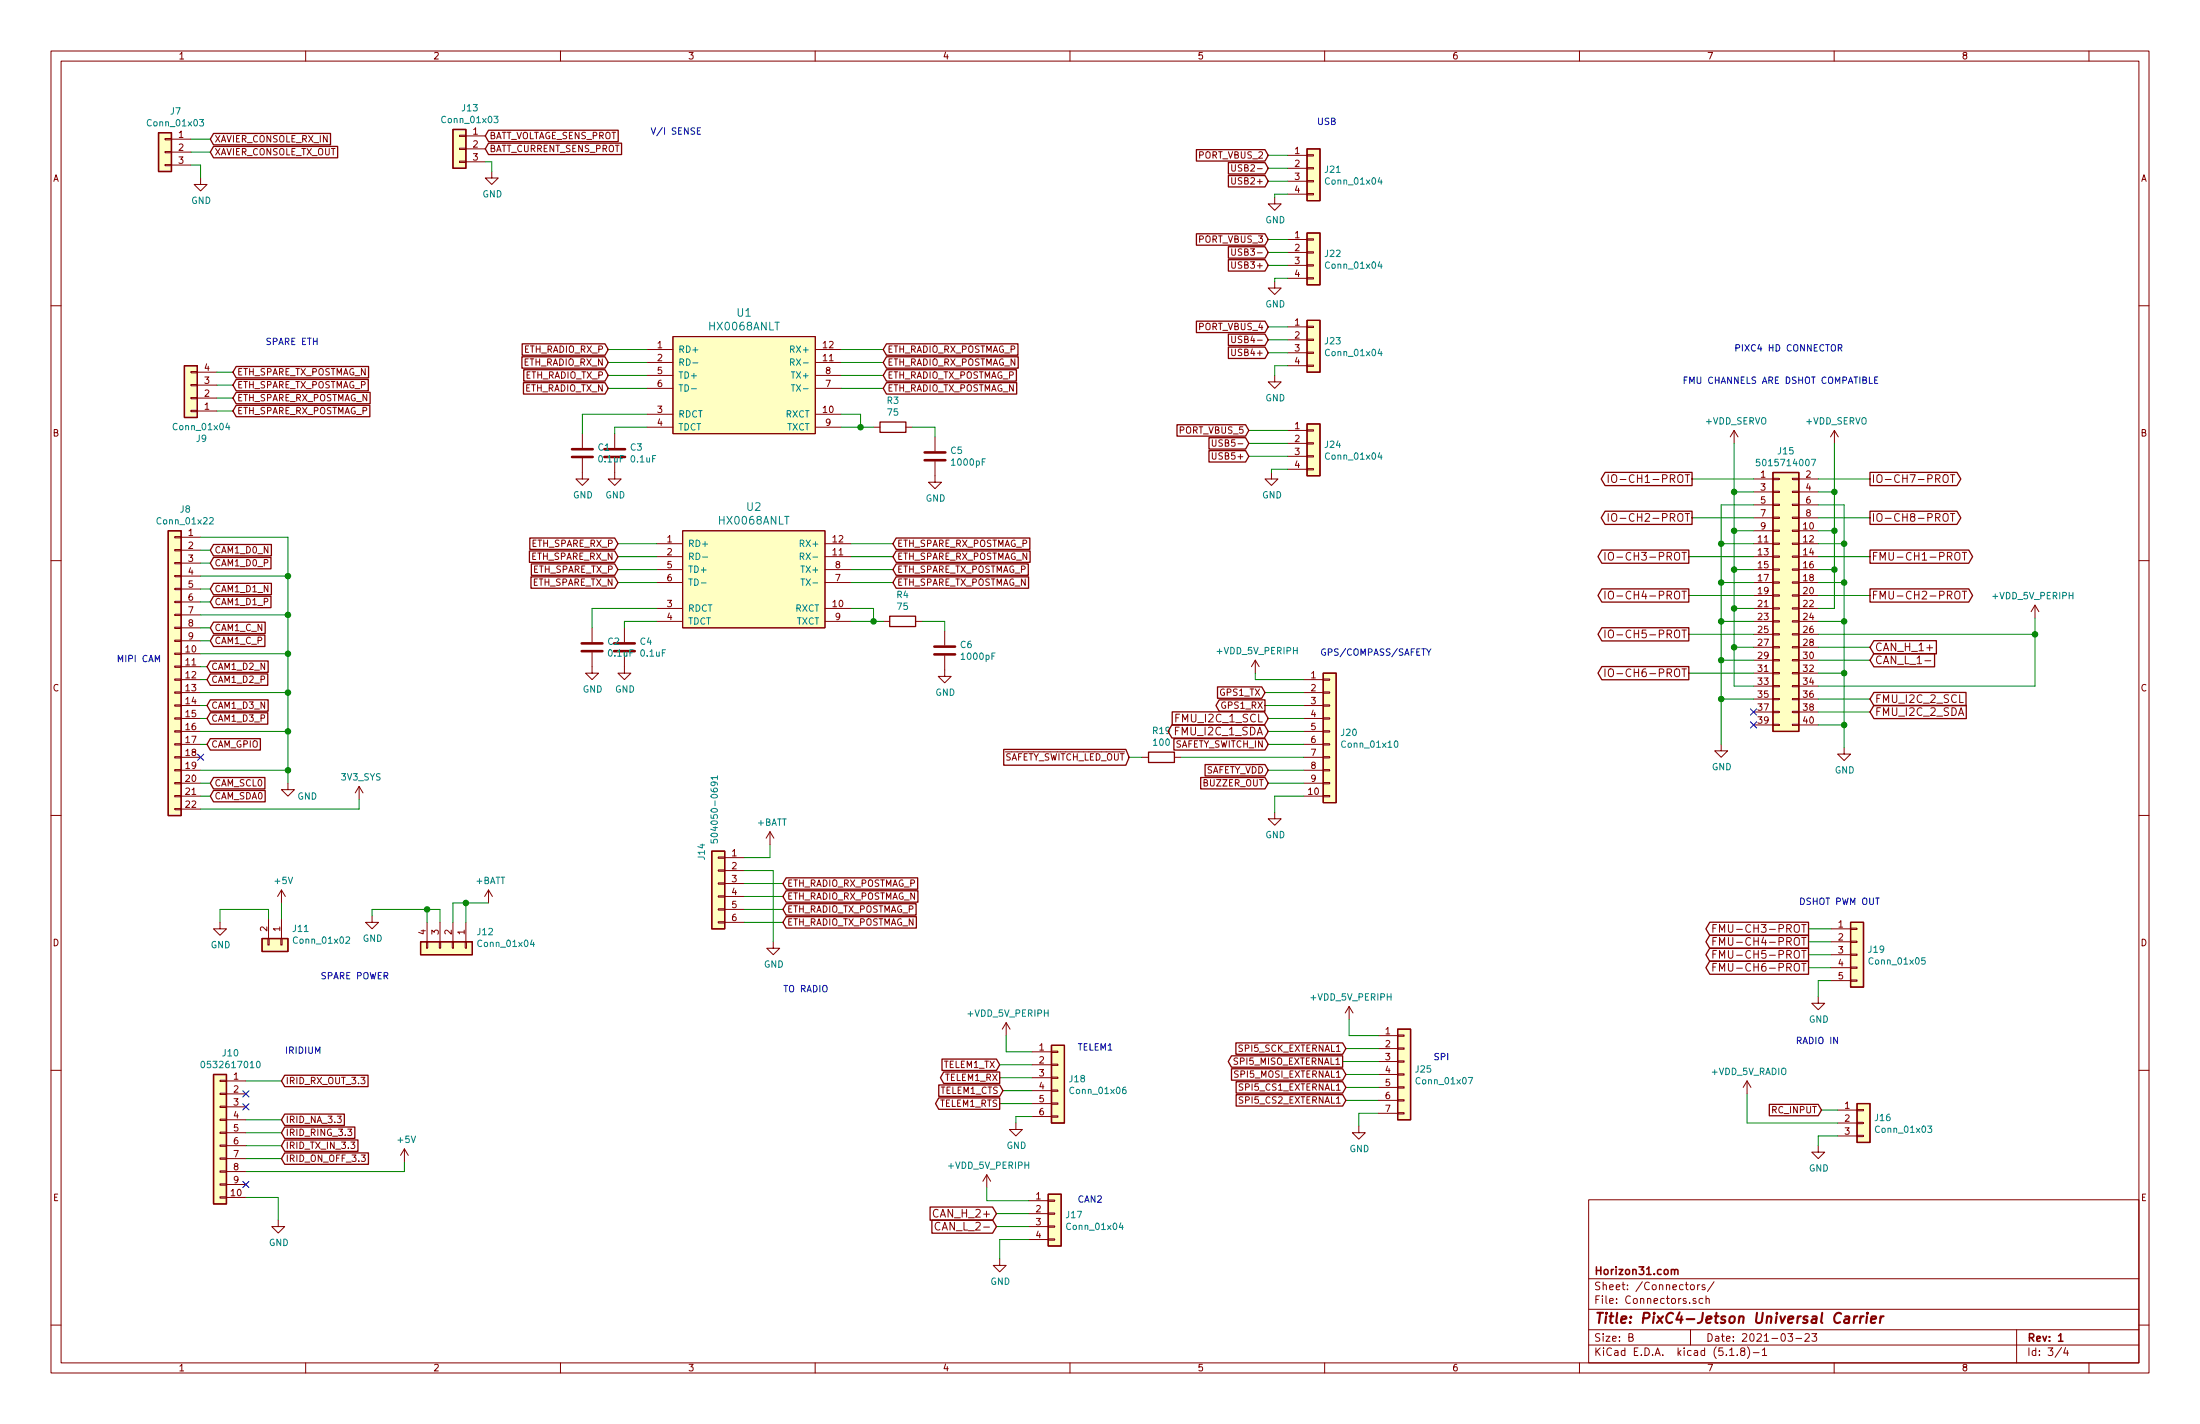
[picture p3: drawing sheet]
<svg xmlns="http://www.w3.org/2000/svg" width="432mm" height="279mm" viewBox="0 0 432 279" stroke-linecap="round" stroke-linejoin="round" font-family="sans-serif">
<g fill="none" stroke="#840000" stroke-width=".2">
<path d="M10 10h411.8v259.4h-411.8zM12 12h407.8v255.4h-407.8zM60 10v2M110 10v2M160 10v2M210 10v2M260 10v2M310 10v2M360 10v2M410 10v2M32.4 32.3h1.3v.2h-1.3zM32.4 27.2h1.3v.2h-1.3z"/>
<path d="M32.4 29.7h1.3v.3h-1.3zM33.7 27.3h3.8M33.7 29.8h3.8M33.7 32.4h3.8M39.4 34.9v1.3h1.2l-1.2 1.3-1.3-1.3h1.3M90.2 31.6h1.2v.3h-1.2zM90.2 26.5h1.2v.3h-1.2zM90.2 29.1h1.2v.2h-1.2zM91.4 26.7h3.8M91.4 29.2h3.8M91.4 31.8h3.8M96.5 33.7v1.2h1.3l-1.3 1.3-1.3-1.3h1.3"/>
<path d="M241.8 34.8v1.1l.2 .2h.4l.1-.2v-1.1M241.8 32.3v1.1l.2 .2 .4-.1 .1-.1v-1.1M250.2 38.7v1.3h1.3l-1.3 1.3-1.3-1.3h1.3M252.7 30.5h3.8M252.7 33h3.8M252.7 35.6h3.8M252.7 38.1h3.8M256.5 38h1.3v.2h-1.3zM256.5 35.4h1.3v.3h-1.3zM256.5 30.4h1.3v.2h-1.3zM256.5 32.9h1.3v.2h-1.3zM10 60h2"/>
<path d="M241.8 51.4v1l.2 .2h.4l.1-.2v-1M241.8 48.8v1.1l.2 .2 .4-.1 .1-.1v-1.1M250.2 55.2v1.3h1.3l-1.3 1.3-1.3-1.3h1.3M252.7 47h3.8M252.7 49.5h3.8M252.7 52.1h3.8M252.7 54.6h3.8M256.5 54.5h1.3v.2h-1.3zM256.5 51.9h1.3v.3h-1.3zM256.5 46.9h1.3v.2h-1.3zM256.5 49.4h1.3v.3h-1.3zM419.8 60h2"/>
<path d="M37.5 72.9h1.2v.3h-1.2zM37.5 75.4h1.2v.3h-1.2zM37.5 78h1.2v.2h-1.2zM38.7 78.1h3.8M38.7 75.6h3.8M38.7 73h3.8M127 68.6h5.1M127 71.1h5.1M127 73.7h5.1M127 76.2h5.1M132.1 66h27.9v19.1h-27.9zM160 68.6h5.1"/>
<path d="M160 71.1h5.1M160 73.7h5.1M160 76.2h5.1M241.8 68.5v1l.2 .3 .4-.1 .1-.2v-1M241.8 66v1l.2 .2h.4l.1-.2v-1M250.2 73.7v1.2h1.3l-1.3 1.3-1.3-1.3h1.3M252.7 64.1h3.8M252.7 66.7h3.8M252.7 69.2h3.8M252.7 71.8h3.8M256.5 71.6h1.3v.3h-1.3zM256.5 69.1h1.3v.2h-1.3z"/>
<path d="M256.5 64h1.3v.3h-1.3zM256.5 66.5h1.3v.3h-1.3zM37.5 80.5h1.2v.3h-1.2zM38.7 80.6h3.8M114.3 89.9v4.1h1.3l-1.3 1.3-1.3-1.3h1.3M114.3 85.1v2.8M120.6 89.9v4.1h1.3l-1.3 1.3-1.2-1.3h1.2M120.6 85.1v2.8M127 83.8h5.1M127 81.3h5.1M160 83.8h5.1M160 81.3h5.1"/>
<path d="M171.4 83.8h1.3M177.8 83.8h1.3M183.5 90.6v4h1.3l-1.3 1.3-1.3-1.3h1.3M183.5 85.7v2.8M237.9 88.8v1.1l.3 .2 .4-.1 .1-.1v-1.1M237.9 86.3v1l.3 .3 .4-.1 .1-.2v-1M249.6 92.7v1.3h1.2l-1.2 1.3-1.3-1.3h1.3M252.7 84.5h3.8M252.7 87h3.8M252.7 89.5h3.8M252.7 92.1h3.8M256.5 91.9h1.3v.3h-1.3z"/>
<path d="M256.5 89.4h1.3v.3h-1.3zM256.5 84.3h1.3v.3h-1.3zM256.5 86.9h1.3v.2h-1.3zM315.6 93.1v1.6M316.4 93.3l.3-.2a.53 .53 0 0 1 .6 .5v.6a.51 .51 0 0 1-.8 .4 1.14 1.14 0 0 1-.1-1.3zM340.4 84.5l-.8 1.2M340.4 84.5v2.5M340.4 84.5l.7 1.2M344.2 94h3.8M344.2 96.5h3.8M344.2 99.1h3.8M348 98.9h1.2v.3h-1.2z"/>
<path d="M348 96.4h1.2v.2h-1.2zM348 93.9h1.2v.2h-1.2zM351.8 98.9h1.3v.3h-1.3zM351.8 96.4h1.3v.2h-1.3zM351.8 93.9h1.3v.2h-1.3zM353.1 94h3.8M353.1 96.5h3.8M353.1 99.1h3.8M360 84.5l-.7 1.2M360 84.5v2.5M360 84.5l.8 1.2M381.4 93.3l.3-.2a.53 .53 0 0 1 .7 .5v.6a.51 .51 0 0 1-.8 .4 1.14 1.14 0 0 1-.2-1.3z"/>
<path d="M382.8 93.1h.9M383.2 93.1v1.6M10 110h2M34.3 105.3h1.3v.2h-1.3zM34.3 118h1.3v.2h-1.3zM34.3 115.4h1.3v.3h-1.3zM34.3 112.9h1.3v.3h-1.3zM34.3 110.4h1.3v.2h-1.3zM34.3 107.8h1.3v.3h-1.3zM35.6 105.4h3.8M35.6 108h3.8M35.6 110.5h3.8"/>
<path d="M35.6 113h3.8M35.6 115.6h3.8M35.6 118.1h3.8M128.9 106.7h5.1M128.9 109.2h5.1M128.9 111.8h5.1M128.9 114.3h5.1M128.9 119.4h5.1M134 104.1h27.9v19.1h-27.9zM161.9 106.7h5.1M161.9 109.2h5.1M161.9 111.8h5.1"/>
<path d="M161.9 114.3h5.1M161.9 119.4h5.1M315 108.4v1.5M315 116v1.5M315.6 100.8v1.5M315.7 108.6l.3-.2a.53 .53 0 0 1 .7 .5v.5a.51 .51 0 0 1-.8 .4 1.14 1.14 0 0 1-.2-1.2zM315.7 116.2l.3-.2a.53 .53 0 0 1 .7 .5v.5a.51 .51 0 0 1-.8 .4 1.14 1.14 0 0 1-.2-1.2zM316.4 101l.3-.2a.53 .53 0 0 1 .6 .5v.5a.51 .51 0 0 1-.8 .4 1.14 1.14 0 0 1-.1-1.2zM344.2 104.1h3.8M344.2 106.7h3.8M344.2 109.2h3.8M344.2 111.8h3.8"/>
<path d="M344.2 114.3h3.8M344.2 116.8h3.8M344.2 119.4h3.8M344.2 101.6h3.8M348 119.3h1.2v.2h-1.2zM348 114.2h1.2v.2h-1.2zM348 111.6h1.2v.3h-1.2zM348 109.1h1.2v.2h-1.2zM348 106.6h1.2v.2h-1.2zM348 116.7h1.2v.3h-1.2zM348 104h1.2v.3h-1.2zM348 101.5h1.2v.2h-1.2z"/>
<path d="M351.8 119.3h1.3v.2h-1.3zM351.8 114.2h1.3v.2h-1.3zM351.8 111.6h1.3v.3h-1.3zM351.8 109.1h1.3v.2h-1.3zM351.8 106.6h1.3v.2h-1.3zM351.8 116.7h1.3v.3h-1.3zM351.8 104h1.3v.3h-1.3zM351.8 101.5h1.3v.2h-1.3zM353.1 104.1h3.8M353.1 106.7h3.8M353.1 109.2h3.8M353.1 111.8h3.8"/>
<path d="M353.1 114.3h3.8M353.1 116.8h3.8M353.1 119.4h3.8M353.1 101.6h3.8M381.4 101l.3-.2a.53 .53 0 0 1 .7 .5v.5a.51 .51 0 0 1-.8 .4 1.14 1.14 0 0 1-.2-1.2zM382.8 100.8h.9M383.2 100.8v1.5M383.7 108.6a.51 .51 0 0 1 .6-.2 .51 .51 0 0 1 .4 .5v.5a.51 .51 0 0 1-.5 .5 .51 .51 0 0 1-.5-.5zM383.7 116.2a.51 .51 0 0 1 .6-.2 .51 .51 0 0 1 .4 .5v.5a.51 .51 0 0 1-.5 .5 .51 .51 0 0 1-.5-.5zM385.1 108.4h.9M385.1 116h.9M385.6 108.4v1.5"/>
<path d="M385.6 116v1.5M399.4 118.7l.8 1.3M399.4 118.7v2.6M399.4 118.7l-.7 1.3M419.8 110h2M34.3 135.8h1.3v.2h-1.3zM34.3 138.3h1.3v.3h-1.3zM34.3 133.2h1.3v.3h-1.3zM34.3 128.1h1.3v.3h-1.3zM34.3 125.6h1.3v.3h-1.3zM34.3 123.1h1.3v.2h-1.3zM34.3 120.5h1.3v.3h-1.3z"/>
<path d="M34.3 130.7h1.3v.2h-1.3zM35.6 128.3h3.8M35.6 130.8h3.8M35.6 133.4h3.8M35.6 135.9h3.8M35.6 138.4h3.8M35.6 120.7h3.8M35.6 123.2h3.8M35.6 125.7h3.8M116.2 128v4.1h1.3l-1.3 1.3-1.3-1.3h1.3M116.2 123.2v2.8M122.6 128v4.1h1.2l-1.2 1.3-1.3-1.3h1.3"/>
<path d="M122.6 123.2v2.8M128.9 121.9h5.1M161.9 121.9h5.1M173.4 121.9h1.2M179.7 121.9h1.3M185.4 128.7v4h1.3l-1.3 1.3-1.3-1.3h1.3M185.4 123.8v2.8M246.4 129.5l-.8 1.3M246.4 129.5v2.6M246.4 129.5l.7 1.3M255.9 133.4h3.8M255.9 135.9h3.8"/>
<path d="M255.9 138.4h3.8M259.7 138.3h1.3v.3h-1.3zM259.7 135.8h1.3v.2h-1.3zM259.7 133.2h1.3v.3h-1.3zM315 123.6v1.5M315 131.2v1.6M315.7 123.8l.3-.2a.53 .53 0 0 1 .7 .5v.5a.51 .51 0 0 1-.8 .5 1.14 1.14 0 0 1-.2-1.3zM315.7 131.4l.3-.2a.53 .53 0 0 1 .7 .5v.6a.51 .51 0 0 1-.8 .4 1.14 1.14 0 0 1-.2-1.3zM344.2 121.9h3.8M344.2 124.5h3.8M344.2 127h3.8M344.2 129.5h3.8"/>
<path d="M344.2 132.1h3.8M344.2 134.6h3.8M344.2 137.2h3.8M344.2 139.7h3.8M348 121.8h1.2v.2h-1.2zM348 124.3h1.2v.3h-1.2zM348 126.9h1.2v.2h-1.2zM348 129.4h1.2v.3h-1.2zM348 132h1.2v.2h-1.2zM348 134.5h1.2v.2h-1.2zM348 137h1.2v.3h-1.2zM348 139.6h1.2v.2h-1.2z"/>
<path d="M351.8 121.8h1.3v.2h-1.3zM351.8 124.3h1.3v.3h-1.3zM351.8 126.9h1.3v.2h-1.3zM351.8 129.4h1.3v.3h-1.3zM351.8 132h1.3v.2h-1.3zM351.8 134.5h1.3v.2h-1.3zM351.8 137h1.3v.3h-1.3zM351.8 139.6h1.3v.2h-1.3zM353.1 121.9h3.8M353.1 124.5h3.8M353.1 127h3.8M353.1 129.5h3.8"/>
<path d="M353.1 132.1h3.8M353.1 134.6h3.8M353.1 137.2h3.8M353.1 139.7h3.8M377.8 129.6h1.2M10 160h2M34.3 158.6h1.3v.3h-1.3zM34.3 140.8h1.3v.3h-1.3zM34.3 143.4h1.3v.2h-1.3zM34.3 145.9h1.3v.3h-1.3zM34.3 148.5h1.3v.2h-1.3zM34.3 151h1.3v.3h-1.3z"/>
<path d="M34.3 153.5h1.3v.3h-1.3zM34.3 156.1h1.3v.2h-1.3zM35.6 141h3.8M35.6 143.5h3.8M35.6 146.1h3.8M35.6 148.6h3.8M35.6 151.1h3.8M35.6 153.7h3.8M35.6 156.2h3.8M35.6 158.8h3.8M56.5 153.7v1.2h1.3l-1.3 1.3-1.3-1.3h1.3M70.5 154.3l-.8 1.3"/>
<path d="M70.5 154.3v2.5M70.5 154.3l.7 1.3M224.2 148.6h1.2M230.5 148.6h1.3M250.2 159.4v1.3h1.3l-1.3 1.2-1.3-1.2h1.3M255.9 141h3.8M255.9 143.5h3.8M255.9 146.1h3.8M255.9 148.6h3.8M255.9 151.1h3.8M255.9 153.7h3.8M255.9 156.2h3.8"/>
<path d="M259.7 148.5h1.3v.2h-1.3zM259.7 151h1.3v.3h-1.3zM259.7 153.5h1.3v.3h-1.3zM259.7 156.1h1.3v.2h-1.3zM259.7 145.9h1.3v.3h-1.3zM259.7 140.8h1.3v.3h-1.3zM259.7 143.4h1.3v.2h-1.3zM337.8 146.1v1.2h1.3l-1.3 1.3-1.3-1.3h1.3M344.2 142.2h3.8M348 142.1h1.2v.3h-1.2zM351.8 142.1h1.3v.3h-1.3zM353.1 142.2h3.8"/>
<path d="M361.9 146.7v1.3h1.3l-1.3 1.2-1.2-1.2h1.2M419.8 160h2M55.2 174.6l-.7 1.3M55.2 174.6v2.6M55.2 174.6l.8 1.3M73 179.7v1.3h1.3l-1.3 1.2-1.2-1.2h1.2M95.9 174.6l-.8 1.3M95.9 174.6v2.6M95.9 174.6l.7 1.3M141 178.3h1.2v.3h-1.2zM141 175.8h1.2v.2h-1.2zM141 170.7h1.2v.2h-1.2z"/>
<path d="M141 168.1h1.2v.3h-1.2zM141 173.2h1.2v.3h-1.2zM142.2 168.3h3.8M142.2 170.8h3.8M142.2 173.4h3.8M142.2 175.9h3.8M142.2 178.4h3.8M151.1 163.2l-.7 1.3M151.1 163.2v2.5M151.1 163.2l.8 1.3M43.2 181v1.2h1.2l-1.2 1.3-1.3-1.3h1.3M52.6 184.2h.2v1.2h-.2z"/>
<path d="M52.7 180.3v3.9M55.1 184.2h.3v1.2h-.3zM55.2 180.3v3.9M83.7 184.8h.2v1.3h-.2zM83.8 181v3.8M86.2 184.8h.3v1.3h-.3zM86.4 181v3.8M88.8 184.8h.2v1.3h-.2zM88.9 181v3.8M91.3 184.8h.3v1.3h-.3zM91.4 181v3.8M141 180.8h1.2v.3h-1.2z"/>
<path d="M142.2 181h3.8M151.8 184.8v1.3h1.2l-1.2 1.2-1.3-1.2h1.3M264.8 197.5l-.8 1.3M264.8 197.5v2.5M264.8 197.5l.8 1.3M336.2 182.1h.5M336.2 184.7h.5M336.2 187.2h.5M336.2 189.7h.5M336.9 181.4h-.7v1.5M336.9 183.9h-.7v1.6M336.9 186.5h-.7v1.5"/>
<path d="M336.9 189h-.7v1.6M337.5 182.9v-1.5l.5 1.1 .5-1.1v1.5M337.5 185.5v-1.6l.5 1.1 .5-1.1v1.6M337.5 188v-1.5l.5 1.1 .5-1.1v1.5M337.5 190.6v-1.6l.5 1.1 .5-1.1v1.6M356.9 195.6v1.3h1.2l-1.2 1.2-1.3-1.2h1.3M359.4 182.2h3.8M359.4 184.8h3.8M359.4 187.3h3.8M359.4 189.9h3.8M359.4 192.4h3.8M363.2 192.3h1.3v.2h-1.3z"/>
<path d="M363.2 189.7h1.3v.3h-1.3zM363.2 184.7h1.3v.2h-1.3zM363.2 182.1h1.3v.3h-1.3zM363.2 187.2h1.3v.3h-1.3zM10 210h2M43.2 219.6h1.2v.2h-1.2zM43.2 217h1.2v.3h-1.2zM43.2 214.5h1.2v.3h-1.2zM43.2 212h1.2v.2h-1.2zM44.4 212.1h3.9M44.4 214.6h3.9M44.4 217.2h3.9"/>
<path d="M44.4 219.7h3.9M197.5 200.7l-.8 1.2M197.5 200.7v2.5M197.5 200.7l.7 1.2M202.6 206.4h3.8M202.6 208.9h3.8M202.6 211.5h3.8M202.6 214h3.8M202.6 216.5h3.8M202.6 219.1h3.8M206.4 216.4h1.2v.3h-1.2zM206.4 218.9h1.2v.3h-1.2z"/>
<path d="M206.4 213.9h1.2v.2h-1.2zM206.4 208.8h1.2v.2h-1.2zM206.4 206.2h1.2v.3h-1.2zM206.4 211.3h1.2v.3h-1.2zM270.5 203.2h3.8M270.5 205.7h3.8M270.5 208.3h3.8M270.5 210.8h3.8M270.5 213.4h3.8M270.5 215.9h3.8M270.5 218.4h3.8M274.3 215.8h1.3v.2h-1.3z"/>
<path d="M274.3 218.3h1.3v.3h-1.3zM274.3 213.2h1.3v.3h-1.3zM274.3 208.2h1.3v.2h-1.3zM274.3 205.6h1.3v.3h-1.3zM274.3 203.1h1.3v.2h-1.3zM274.3 210.7h1.3v.2h-1.3zM342.9 212.1l-.8 1.3M342.9 212.1v2.5M342.9 212.1l.8 1.3M360.7 217.8h3.8M364.5 217.7h1.3v.2h-1.3zM419.8 210h2"/>
<path d="M43.2 227.2h1.2v.3h-1.2zM43.2 229.7h1.2v.3h-1.2zM43.2 232.3h1.2v.2h-1.2zM43.2 234.8h1.2v.3h-1.2zM43.2 224.7h1.2v.2h-1.2zM43.2 222.1h1.2v.3h-1.2zM44.4 235h3.9M44.4 222.3h3.9M44.4 224.8h3.9M44.4 227.3h3.9M44.4 229.9h3.9M44.4 232.4h3.9"/>
<path d="M54.6 239.4v1.3h1.3l-1.3 1.2-1.3-1.2h1.3M68.2 221.5h.8l-.4 .5 .4 .1v.6l-.2 .1-.6-.1M68.9 224.1h.7l-.4 .5 .4 .1v.4l-.2 .2-.5-.1M79.4 225.4l-.8 1.3M79.4 225.4v2.6M79.4 225.4l.7 1.3M184.5 240a.73 .73 0 0 0-1 .5 .73 .73 0 0 0 .7 .9l.3-.2M193.7 230.5l-.8 1.3M193.7 230.5v2.5M193.7 230.5l.7 1.3M199.4 220.3v1.3h1.3l-1.3 1.3-1.3-1.3h1.3M201.9 235.6h3.8"/>
<path d="M201.9 238.1h3.8M205.7 235.5h1.3v.2h-1.3zM205.7 238h1.3v.3h-1.3zM266.7 221v1.3h1.3l-1.3 1.2-1.3-1.2h1.3M311.8 235.4h108v32h-108zM356.9 224.8v1.3h1.2l-1.2 1.2-1.3-1.2h1.3M360.7 220.3h3.8M360.7 222.9h3.8M364.5 222.8h1.3v.2h-1.3zM364.5 220.2h1.3v.3h-1.3zM10 260h2M196.2 247v1.3h1.3l-1.3 1.3-1.3-1.3h1.3"/>
<path d="M201.9 240.7h3.8M201.9 243.2h3.8M205.7 243.1h1.3v.2h-1.3zM205.7 240.5h1.3v.3h-1.3zM311.8 256.9h108M311.8 250.9h108M331.9 252.2l.2-.1 .4 .1v.7l-.2 .2-.4-.2zM332.8 254.8h-.3l-.2 .2 .1 .2 .4 .1v.4h-.5M333.2 252.1v1M333.6 252.1l-.4 .2M334.2 254.8h-.4l-.3 .2 .1 .6 .2 .2 .4-.1M334.6 252.1h-.3l-.2 .2v.2l.5 .1v.4h-.5"/>
<path d="M334.8 254.9l.3-.1h.3l.1 1M334.8 254.3v1.5M336.4 251.5l-1.3 1.9M419.8 260h2M60 267.4v2M110 267.4v2M160 267.4v2M210 267.4v2M260 267.4v2M310 267.4v2M311.8 263.9h108M311.8 260.9h108"/>
<path d="M319.7 262.4l.7-.1 .1-.2-.1-.4h-.7v1.5h.6l.2-.2 .1-.3-.4-.3M331.8 260.9v3M339.5 266h.8M341 265.8v.2M341.9 265.1l-.3-.3 .3-.3 .5 .1-.1 .4a.52 .52 0 0 0-.6 .2 .52 .52 0 0 0 .1 .7l.4 .1 .2-.2 .1-.4-.3-.3M343 264.3a1.71 1.71 0 0 1 0 2.2M344.1 265.4h1.2M345.9 264.9l.4-.4v1.5M345.9 266h.9M350.9 261.7h.9l-.4 .6 .4 .1v.6l-.2 .2-.7-.2M352.5 262.6h1.1M354.3 261.8l.5-.1 .3 .1v.3l-.9 1.1h.9"/>
<path d="M355.6 261.7h1l-.5 .6 .4 .1v.6l-.2 .2-.7-.2M360 267.4v2M395.8 260.9v6.5M404.6 264.4l-1.2 1.9M405.4 264.4l-.3 1.1h.9M405.8 265v1M410 267.4v2"/>
</g>
<path d="M328 249.2l.3-.1h.3l.1 1M328.7 249.3a.36 .36 0 0 1 .3-.2 .36 .36 0 0 1 .3 .2v.8M404 262.1l.5-.4v1.5M404 263.2h.9" fill="none" stroke="#840000" stroke-width=".3"/>
<path d="M362.2 258.3h.7l-.1 1.3M363 258.7l-.7 .1a.4 .4 0 0 0-.4 .4 .4 .4 0 0 0 .3 .4l.7-.1M364 258.3l-.2 1.3M364.5 258.3h-.3l-.3 .3M365.2 258.3l-.2 1.3M365.8 258.3a.5 .5 0 0 0-.6 .3M366.4 258.3l-.1 1.3M366.5 257.6l-.1 .1 .1 .1v-.2v.2M367.2 258.9l1-.2v-.4h-.8l-.2 1 .2 .3 .6-.1M369.1 258.3l-.1 1.3M369.7 258.3h-.4l-.2 .3" fill="none" stroke="#840000" stroke-width=".41"/>
<path d="M112.3 89.7h4M112.3 88.1h4M118.6 89.7h4.1M118.6 88.1h4.1M181.5 90.3h4M181.5 88.8h4M114.2 127.8h4M114.2 126.2h4M120.5 127.8h4.1M120.5 126.2h4.1M183.4 128.4h4.1M183.4 126.9h4.1" fill="none" stroke="#840000" stroke-width=".51"/>
<g fill="#ffffc2" stroke="#ffffc2" stroke-width=".2">
<path d="M33 104.1h2.6v55.9h-2.6z"/>
<path d="M82.5 184.8h10.2v2.5h-10.2z"/>
<path d="M41.9 210.8h2.5v25.4h-2.5z"/>
<path d="M88.9 25.4h2.5v7.6h-2.5z"/>
<path d="M256.5 83.2h2.6v10.1h-2.6z"/>
<path d="M256.5 62.9h2.6v10.1h-2.6z"/>
<path d="M36.2 71.8h2.5v10.1h-2.5z"/>
<path d="M256.5 45.7h2.6v10.2h-2.6z"/>
<path d="M256.5 29.2h2.6v10.2h-2.6z"/>
<path d="M259.7 132.1h2.6v25.4h-2.6z"/>
<path d="M31.1 26h2.6v7.7h-2.6z"/>
<path d="M51.4 184.2h5.1v2.5h-5.1z"/>
<path d="M348 92.7h5.1v50.8h-5.1z"/>
<path d="M364.5 216.5h2.5v7.7h-2.5z"/>
<path d="M205.7 234.3h2.6v10.2h-2.6z"/>
<path d="M274.3 201.9h2.6v17.8h-2.6z"/>
<path d="M363.2 181h2.6v12.7h-2.6z"/>
<path d="M206.4 205.1h2.5v15.2h-2.5z"/>
<path d="M132.1 66h27.9v19.1h-27.9z"/>
<path d="M134 104.1h27.9v19.1h-27.9z"/>
<path d="M139.7 167h2.5v15.2h-2.5z"/>
</g>
<g fill="none" stroke="#840000" stroke-width=".25">
<path d="M31.1 26h2.6v7.7h-2.6zM41.9 28.7h24.4v2.3h-24.4l-.6-1.2zM41.9 26.2h23v2.2h-23l-.6-1.1zM88.9 25.4h2.5v7.6h-2.5zM95.9 25.6h25.4v2.2h-25.4l-.7-1.1zM95.9 28.1h26.1v2.2h-26.1l-.7-1.1zM234.8 29.4h13.5l.6 1.1-.6 1.1h-13.5zM241.1 34.4h7.2l.6 1.2-.6 1.1h-7.2zM241.1 31.9h7.2l.6 1.1-.6 1.1h-7.2zM256.5 29.2h2.6v10.2h-2.6zM234.8 45.9h13.5l.6 1.1-.6 1.1h-13.5zM241.1 51h7.2l.6 1.1-.6 1.1h-7.2z"/>
<path d="M241.1 48.4h7.2l.6 1.1-.6 1.1h-7.2zM256.5 45.7h2.6v10.2h-2.6zM36.2 71.8h2.5v10.1h-2.5zM46.4 71.9h25.9v2.2h-25.9l-.7-1.1zM46.4 77h26.2v2.2h-26.2l-.7-1.1zM46.4 79.5h26.2v2.3h-26.2l-.7-1.2zM46.4 74.4h25.9v2.3h-25.9l-.7-1.1zM102.4 70h16.3l.7 1.1-.7 1.1h-16.3zM102.5 67.5h16.2l.7 1.1-.7 1.1h-16.2zM102.7 75.1h16l.7 1.1-.7 1.1h-16zM102.8 72.5h15.9l.7 1.2-.7 1.1h-15.9zM174 67.5h25.8v2.2h-25.8l-.6-1.1z"/>
<path d="M174 70h25.8v2.2h-25.8l-.6-1.1zM174 72.5h25.5v2.3h-25.5l-.6-1.1zM174 75.1h25.5v2.2h-25.5l-.6-1.1zM234.8 63h13.5l.6 1.1-.6 1.2h-13.5zM241.1 68.1h7.2l.6 1.1-.6 1.1h-7.2zM241.1 65.6h7.2l.6 1.1-.6 1.1h-7.2zM256.5 62.9h2.6v10.1h-2.6zM172.7 82.8h5.1v2h-5.1zM231 83.3h13.5l.6 1.2-.6 1.1h-13.5zM237.3 88.4h7.2l.6 1.1-.6 1.2h-7.2zM237.3 85.9h7.2l.6 1.1-.6 1.1h-7.2zM256.5 83.2h2.6v10.1h-2.6z"/>
<path d="M315 92.7h17.1v2.6h-17.1l-.7-1.3zM348 92.7h5.1v50.8h-5.1zM367 92.7h17.1l.8 1.3-.8 1.3h-17.1zM33 104.1h2.6v55.9h-2.6zM41.9 117h11.3v2.2h-11.3l-.6-1.1zM41.9 106.8h11.4v2.3h-11.4l-.6-1.1zM41.9 109.4h11.3v2.2h-11.3l-.6-1.1zM41.9 114.5h11.4v2.2h-11.4l-.6-1.1zM103.9 108.1h16.7l.7 1.1-.7 1.1h-16.7zM104 105.6h16.6l.7 1.1-.7 1.1h-16.6zM104.2 113.2h16.4l.7 1.1-.7 1.1h-16.4zM104.3 110.6h16.3l.7 1.2-.7 1.1h-16.3z"/>
<path d="M175.9 113.2h26v2.2h-26l-.6-1.1zM175.9 110.6h25.9v2.3h-25.9l-.6-1.1zM175.9 108.1h26.3v2.2h-26.3l-.6-1.1zM175.9 105.6h26.2v2.2h-26.2l-.6-1.1zM314.4 107.9h17.1v2.6h-17.1l-.8-1.3zM314.4 115.5h17.1v2.6h-17.1l-.8-1.3zM315 100.3h17.1v2.6h-17.1l-.7-1.3zM367 100.3h17.1l.8 1.3-.8 1.3h-17.1zM367 107.9h19.4l.8 1.3-.8 1.3h-19.4zM367 115.5h19.4l.8 1.3-.8 1.3h-19.4zM41.3 132.2h11.3v2.3h-11.3l-.7-1.1zM41.3 129.7h11.3v2.2h-11.3l-.7-1.1z"/>
<path d="M41.3 137.3h11.3v2.2h-11.3l-.7-1.1zM41.3 139.9h11.3v2.2h-11.3l-.7-1.1zM41.9 124.6h10.1v2.2h-10.1l-.6-1.1zM41.9 122.1h10.1v2.2h-10.1l-.6-1.1zM174.6 120.9h5.1v2h-5.1zM230.1 139.7h18.1l.7 1.3-.7 1.3h-18.1zM239 134.8h8.6l.7 1.1-.7 1.1h-8.6zM239.3 137.3h9v2.2h-9l-.6-1.1zM259.7 132.1h2.6v25.4h-2.6zM314.4 123.2h17.1v2.6h-17.1l-.8-1.3zM314.4 130.8h17.1v2.6h-17.1l-.8-1.3zM367.8 128.2h11.9v2.6h-11.9l-.8-1.3z"/>
<path d="M367.8 135.9h18.1v2.6h-18.1l-.8-1.3zM367.8 138.4h18.1v2.6h-18.1l-.8-1.3zM367.8 125.7h12.3v2.6h-12.3l-.8-1.3zM41.3 144.9h9.8v2.3h-9.8l-.7-1.1zM41.9 152.6h10.1v2.2h-10.1l-.6-1.1zM41.9 155.1h10.1v2.2h-10.1l-.6-1.1zM197 147h24l.6 1.6-.6 1.5h-24zM225.4 147.6h5.1v2h-5.1zM230 142.2h18.2l.7 1.3-.7 1.3h-18.2l-.7-1.3zM230.4 144.9h17.9l.6 1.2-.6 1.1h-17.9zM235.7 152.6h12.6l.6 1.1-.6 1.1h-12.6zM236.5 150h11.8l.6 1.1-.6 1.1h-11.8z"/>
<path d="M139.7 167h2.5v15.2h-2.5zM154.3 172.2h25.8v2.3h-25.8l-.6-1.1zM154.3 174.8h25.9v2.2h-25.9l-.6-1.1zM154.3 177.3h25.5v2.3h-25.5l-.6-1.2zM154.3 179.9h25.6v2.2h-25.6l-.6-1.1zM51.4 184.2h5.1v2.5h-5.1zM82.5 184.8h10.2v2.5h-10.2zM335.6 180.9h19.4v2.6h-19.4l-.8-1.3zM335.6 183.5h19.4v2.6h-19.4l-.8-1.3zM335.6 186h19.4v2.6h-19.4l-.8-1.3zM335.6 188.6h19.4v2.6h-19.4l-.8-1.3zM363.2 181h2.6v12.7h-2.6z"/>
<path d="M41.9 210.8h2.5v25.4h-2.5zM55.9 211h16.3v2.2h-16.3l-.7-1.1zM55.9 218.6h11.7v2.2h-11.7l-.7-1.1zM184.3 212.9h11.9l.6 1.1-.6 1.1h-11.9zM184.3 215.4h11.9v2.3h-11.9l-.7-1.2zM184.9 207.8h10.7l.6 1.1-.6 1.1h-10.7zM185.2 210.3h11v2.3h-11l-.6-1.1zM206.4 205.1h2.5v15.2h-2.5zM241.7 207.2h21.8v2.2h-21.8l-.6-1.1zM241.7 209.7h21.8l.7 1.1-.7 1.1h-21.8zM242.6 204.6h20.9l.7 1.1-.7 1.2h-20.9zM242.6 212.2h20.9l.7 1.2-.7 1.1h-20.9z"/>
<path d="M242.6 214.8h20.9l.7 1.1-.7 1.1h-20.9zM274.3 201.9h2.6v17.8h-2.6zM347.3 216.7h9.6l.6 1.1-.6 1.1h-9.6zM364.5 216.5h2.5v7.7h-2.5zM55.9 221.1h13.7v2.3h-13.7l-.7-1.1zM55.9 223.7h14.4v2.2h-14.4l-.7-1.1zM55.9 226.2h16.4v2.2h-16.4l-.7-1.1zM182.5 236.8h12.3l.8 1.3-.8 1.3h-12.3zM182.9 239.4h11.9l.8 1.3-.8 1.3h-11.9zM205.7 234.3h2.6v10.2h-2.6z"/>
</g>
<g fill="none" stroke="#008484" stroke-width=".2">
<path d="M39.2 23.4h.8l-.5 .5 .4 .2v.6h-.5l-.2-.1M97 22.8h.7l-.4 .5 .4 .1-.1 .6-.4 .1-.2-.1M270.8 34.8l-.3 .9h.8M271.1 35.3v.8M270.8 51.3l-.3 .9h.8M271.1 51.8v.9M135.7 76.3h1M136 71.2h1M155.2 71.1l.6-.1v-.5l-.6-.1v1.3M155.3 75.5h.7M155.5 71.1l.4 .6M270.8 68.5l-.3 .9h.8"/>
<path d="M271.1 69v.8M44.6 83l-.3 .9h.8M44.9 83.5v.8M270.8 88.8l-.3 .9h.8M271.1 89.3v.8M345.4 90.1h-.6l-.1 .6 .5-.1 .2 .3v.3l-.2 .2-.5-.1M355.5 90.1h.9l-.6 1.3M41.1 101.7l.5-.2 .3 .4-.8 .9h.8M137.6 114.4h1M137.9 109.3h1M157.1 109.2l.6-.1v-.5l-.6-.1v1.3M157.2 113.6h.7"/>
<path d="M157.4 109.2l.4 .6M140.8 152.6h-1.3l.4 .4M140.8 152.2v.8M273.8 145.5l.2-.1a.69 .69 0 0 1 .4 .6 .69 .69 0 0 1-.4 .6l-.3-.4zM139.5 164.7v.7h.7l-.2-.5 .3-.2h.3l.2 .2-.1 .5M67.9 183.9l.5-.1 .2 .4-.8 .9h.8M104.4 184.4l-.3 .9h.8M104.7 184.9v.8M377.8 187.9h-.6v.6l.1-.1 .5 .1v.6l-.2 .1-.4-.1M39.6 208.3l.2-.1a.67 .67 0 0 1 .4 .7 .67 .67 0 0 1-.4 .6 .83 .83 0 0 1-.2-1.2zM50.4 208.4l.2-.2a.67 .67 0 0 1 .5 .7 .67 .67 0 0 1-.5 .6l-.3-.5zM220.9 213.3l-.4 .1a.87 .87 0 0 0 0 1.2l.5-.1v-.6l-.5-.1-.2 .2"/>
<path d="M288.2 211.4h.9l-.6 1.3M220 239.9l-.3 .9h.8M378.4 220.9h.7l-.4 .5 .4 .1-.1 .6-.4 .1-.2-.1M220.3 240.4v.8"/>
</g>
<g fill="none" stroke="#008400" stroke-width=".2">
<path d="M37.5 27.3h3.8M37.5 29.8h3.8M37.5 32.4h1.9v2.5M95.2 31.8h1.3v1.9M248.9 33h3.8M248.9 35.6h3.8M248.9 30.5h3.8M252.7 38.1h-2.5v.6M248.9 47h3.8M248.9 49.5h3.8M248.9 52.1h3.8M252.7 54.6h-2.5v.6"/>
<path d="M42.5 75.6h3.2M42.5 78.1h3.2M42.5 73h3.2M119.4 76.2h7.6M119.4 73.7h7.6M119.4 71.1h7.6M119.4 68.6h7.6M165.1 76.2h8.3M165.1 73.7h8.3M165.1 71.1h8.3M165.1 68.6h8.3M248.9 66.7h3.8"/>
<path d="M248.9 64.1h3.8M248.9 69.2h3.8M252.7 71.8h-2.5v1.9M42.5 80.6h3.2M127 81.3h-12.7v3.8M127 83.8h-6.4v1.3M165.1 81.3h3.8v2.5M165.1 83.8h6.3M179.1 83.8h4.4v1.9M245.1 84.5h7.6M245.1 87h7.6M245.1 89.5h7.6"/>
<path d="M252.7 92.1h-3.1v.6M332.1 94h12.1M340.4 87v47.6h3.8M340.4 96.5h3.8M344.2 99.1h-6.4v47M356.9 99.1h5v47.6M356.9 96.5h3.1M356.9 94h10.1M360 87v32.4h-3.1M39.4 108h1.9M39.4 110.5h1.9M39.4 115.6h1.9"/>
<path d="M39.4 118.1h1.9M39.4 105.4h17.1v48.3M39.4 113h17.1M121.3 106.7h7.6M121.3 114.3h7.6M121.3 109.2h7.6M121.3 111.8h7.6M128.9 119.4h-12.7v3.8M167 106.7h8.3M167 114.3h8.3M167 109.2h8.3M167 119.4h4.4v2.5"/>
<path d="M167 111.8h8.3M331.5 109.2h12.7M331.5 116.8h12.7M332.1 101.6h12.1M337.8 106.7h6.4M337.8 114.3h6.4M340.4 104.1h3.8M340.4 119.4h3.8M340.4 111.8h3.8M356.9 106.7h5M356.9 114.3h5M356.9 104.1h3.1"/>
<path d="M356.9 101.6h10.1M356.9 109.2h10.1M356.9 116.8h10.1M356.9 111.8h3.1M39.4 133.4h1.2M39.4 138.4h1.2M39.4 135.9h17.1M39.4 123.2h1.9M39.4 125.7h1.9M39.4 130.8h1.2M39.4 120.7h17.1M39.4 128.3h17.1"/>
<path d="M128.9 121.9h-6.3v1.3M167 121.9h6.4M181 121.9h4.4v1.9M246.4 132.1v1.3h9.5M248.3 138.4h7.6M248.3 135.9h7.6M331.5 124.5h12.7M331.5 132.1h12.7M337.8 121.9h6.4M337.8 137.2h6.4M337.8 129.5h6.4M340.4 127h3.8"/>
<path d="M356.9 124.5h42.5M356.9 121.9h5M356.9 139.7h10.1M356.9 137.2h10.1M356.9 129.5h10.1M356.9 127h10.1M356.9 132.1h5M399.4 121.3v13.3h-42.5M39.4 153.7h1.9M39.4 141h1.2M39.4 143.5h17.1M39.4 156.2h1.9"/>
<path d="M39.4 146.1h1.2M39.4 151.1h17.1M70.5 156.8v2h-31.1M221.6 148.6h2.6M231.8 148.6h24.1M248.9 153.7h7M248.9 141h7M248.9 143.5h7M248.9 146.1h7M248.9 151.1h7M255.9 156.2h-5.7v3.2M356.9 142.2h5"/>
<path d="M55.2 177.2v3.1M73 179.7v-1.3h13.4v2.6M83.8 178.4v2.6M91.4 177.2v3.8M95.9 177.2h-7v3.8M146 173.4h7.7M146 170.8h5.8v14M146 178.4h7.7M146 175.9h7.7M151.1 165.7v2.6h-5.1M52.7 180.3v-1.9h-9.5v2.6M146 181h7.7"/>
<path d="M355 189.9h4.4M355 187.3h4.4M355 182.2h4.4M355 184.8h4.4M359.4 192.4h-2.5v3.2M48.3 219.7h6.9M48.3 212.1h6.9M196.2 211.5h6.4M196.2 216.5h6.4M196.2 208.9h6.4M196.8 214h5.8M197.5 203.2v3.2h5.1"/>
<path d="M202.6 219.1h-3.2v1.2M263.5 208.3h7M264.2 210.8h6.3M264.2 215.9h6.3M264.2 213.4h6.3M264.2 205.7h6.3M264.8 200v3.2h5.7M270.5 218.4h-3.8v2.6M342.9 214.6v5.7h17.8M357.5 217.8h3.2M48.3 227.3h6.9M48.3 224.8h6.9"/>
<path d="M48.3 222.3h6.9M48.3 235h6.3v4.4M79.4 228v1.9h-31.1M193.7 233v2.6h8.2M195.6 238.1h6.3M360.7 222.9h-3.8v1.9M195.6 240.7h6.3M201.9 243.2h-5.7v3.8"/>
</g>
<path d="M136.9 25.7h.4M137.5 25.1h-.6v1.2h.6M360.8 68.3l.6-.1 .1-.5-.7-.1v1.3M361.1 68.3l.4 .6M366.9 74v1.2h.6M367.9 74.6h.5M368.6 74h-.7v1.2h.7M280 127.3l.4 .7 .4-.7M280.4 128v.6" fill="none" stroke="#0000c2" stroke-width=".2"/>
<g fill="#008400" stroke="#008400" stroke-width=".25">
<circle cx="337.8" cy="129.5" r=".51"/>
<circle cx="337.8" cy="121.9" r=".51"/>
<circle cx="171.5" cy="121.9" r=".51"/>
<circle cx="168.9" cy="83.8" r=".51"/>
<circle cx="83.8" cy="178.4" r=".51"/>
<circle cx="91.4" cy="177.2" r=".51"/>
<circle cx="337.8" cy="106.7" r=".51"/>
<circle cx="56.5" cy="113" r=".51"/>
<circle cx="56.5" cy="120.7" r=".51"/>
<circle cx="56.5" cy="128.3" r=".51"/>
<circle cx="56.5" cy="135.9" r=".51"/>
<circle cx="56.5" cy="143.5" r=".51"/>
<circle cx="56.5" cy="151.1" r=".51"/>
<circle cx="360" cy="111.8" r=".51"/>
<circle cx="340.4" cy="111.8" r=".51"/>
<circle cx="360" cy="104.1" r=".51"/>
<circle cx="337.8" cy="137.2" r=".51"/>
<circle cx="361.9" cy="142.2" r=".51"/>
<circle cx="340.4" cy="104.1" r=".51"/>
<circle cx="340.4" cy="96.5" r=".51"/>
<circle cx="360" cy="96.5" r=".51"/>
<circle cx="361.9" cy="132.1" r=".51"/>
<circle cx="361.9" cy="121.9" r=".51"/>
<circle cx="399.4" cy="124.5" r=".51"/>
<circle cx="361.9" cy="114.3" r=".51"/>
<circle cx="361.9" cy="106.7" r=".51"/>
<circle cx="337.8" cy="114.3" r=".51"/>
<circle cx="340.4" cy="119.4" r=".51"/>
<circle cx="340.4" cy="127" r=".51"/>
</g>
<path d="M343.6 139.1l1.2 1.2M344.8 139.1l-1.2 1.2M38.8 148l1.2 1.2M40 148l-1.2 1.2M343.6 141.6l1.2 1.2M344.8 141.6l-1.2 1.2M47.7 214l1.2 1.2M47.7 216.6l1.2 1.2M48.9 214l-1.2 1.2M48.9 216.6l-1.2 1.2M47.7 231.8l1.2 1.2M48.9 231.8l-1.2 1.2" fill="none" stroke="#000084" stroke-width=".2"/>
<text font-size="2.8" fill="#840000" x="312.8" y="259.7">Title: PixC4-Jetson Universal Carrier</text>
<g font-size="2.1" fill="#008484">
<text x="139.4" y="64.8">HX0068ANLT</text>
<text x="144.7" y="62.1">U1</text>
<text x="146.6" y="100.2">U2</text>
<text x="141.3" y="102.9">HX0068ANLT</text>
</g>
<g font-size="2.1" fill="#840000">
<text x="318.1" y="94.7">IO-CH1-PROT</text>
<text x="367.3" y="94.7">IO-CH7-PROT</text>
<text x="318.1" y="102.4">IO-CH2-PROT</text>
<text x="367.3" y="102.4">IO-CH8-PROT</text>
<text x="317.4" y="110">IO-CH3-PROT</text>
<text x="367.3" y="110">FMU-CH1-PROT</text>
<text x="317.4" y="117.6">IO-CH4-PROT</text>
<text x="367.3" y="117.6">FMU-CH2-PROT</text>
<text x="317.4" y="125.2">IO-CH5-PROT</text>
<text x="367.9" y="130.3">CAN_L_1-</text>
<text x="367.9" y="127.8">CAN_H_1+</text>
<text x="317.4" y="132.8">IO-CH6-PROT</text>
<text x="367.9" y="137.9">FMU_I2C_2_SCL</text>
<text x="231.1" y="141.7">FMU_I2C_1_SCL</text>
<text x="367.9" y="140.5">FMU_I2C_2_SDA</text>
<text x="230.9" y="144.3">FMU_I2C_1_SDA</text>
<text x="338.6" y="183">FMU-CH3-PROT</text>
<text x="338.6" y="185.5">FMU-CH4-PROT</text>
<text x="338.6" y="188.1">FMU-CH5-PROT</text>
<text x="338.6" y="190.6">FMU-CH6-PROT</text>
<text x="183.7" y="238.9">CAN_H_2+</text>
<text x="184.5" y="241.4">CAN_L_2-</text>
<text x="312.8" y="250.1">Horizon31.com</text>
<text x="312.8" y="255.8">File: Connectors.sch</text>
<text x="312.8" y="253.1">Sheet: /Connectors/</text>
<text x="312.8" y="263.2">Size: B</text>
<text x="334.8" y="263.2">Date: 2021-03-23</text>
<text x="397.8" y="263.2">Rev: 1</text>
<text x="312.8" y="266">KiCad E.D.A. kicad (5.1.8)-1</text>
<text x="397.8" y="266">Id: 3/4</text>
</g>
<g font-size="1.8" fill="#840000">
<text x="35" y="11.6">1</text>
<text x="85" y="11.6">2</text>
<text x="135" y="11.6">3</text>
<text x="185" y="11.6">4</text>
<text x="235" y="11.6">5</text>
<text x="285" y="11.6">6</text>
<text x="335" y="11.6">7</text>
<text x="385" y="11.6">8</text>
<text x="35.1" y="27.1">1</text>
<text x="35.1" y="29.6">2</text>
<text x="42.1" y="27.9">XAVIER_CONSOLE_RX_IN</text>
<text x="92.9" y="26.4">1</text>
<text x="92.9" y="29">2</text>
<text x="96" y="27.3">BATT_VOLTAGE_SENS_PROT</text>
<text x="96" y="29.8">BATT_CURRENT_SENS_PROT</text>
<text x="10.4" y="35.6">A</text>
<text x="35.1" y="32.1">3</text>
<text x="42.1" y="30.5">XAVIER_CONSOLE_TX_OUT</text>
<text x="92.9" y="31.5">3</text>
<text x="235.4" y="31.1">PORT_VBUS_2</text>
<text x="242.8" y="33.7">USB2-</text>
<text x="254.2" y="30.2">1</text>
<text x="254.2" y="32.8">2</text>
<text x="254.2" y="35.3">3</text>
<text x="420.2" y="35.6">A</text>
<text x="242.4" y="36.2">USB2+</text>
<text x="254.2" y="37.8">4</text>
<text x="235.4" y="47.6">PORT_VBUS_3</text>
<text x="254.2" y="46.7">1</text>
<text x="242.4" y="52.7">USB3+</text>
<text x="242.8" y="50.2">USB3-</text>
<text x="254.2" y="49.3">2</text>
<text x="254.2" y="51.8">3</text>
<text x="254.2" y="54.4">4</text>
<text x="235.4" y="64.8">PORT_VBUS_4</text>
<text x="254.2" y="63.9">1</text>
<text x="102.7" y="71.8">ETH_RADIO_RX_N</text>
<text x="102.8" y="69.2">ETH_RADIO_RX_P</text>
<text x="129.1" y="68.3">1</text>
<text x="129.1" y="70.9">2</text>
<text x="161.6" y="70.9">11</text>
<text x="161.6" y="68.3">12</text>
<text x="174.1" y="69.2">ETH_RADIO_RX_POSTMAG_P</text>
<text x="174.1" y="71.8">ETH_RADIO_RX_POSTMAG_N</text>
<text x="242.4" y="69.8">USB4+</text>
<text x="242.8" y="67.3">USB4-</text>
<text x="254.2" y="66.4">2</text>
<text x="254.2" y="69">3</text>
<text x="254.2" y="71.5">4</text>
<text x="40.2" y="77.9">2</text>
<text x="40.2" y="75.3">3</text>
<text x="40.2" y="72.8">4</text>
<text x="46.5" y="73.7">ETH_SPARE_TX_POSTMAG_N</text>
<text x="46.5" y="76.2">ETH_SPARE_TX_POSTMAG_P</text>
<text x="102.9" y="76.8">ETH_RADIO_TX_N</text>
<text x="103" y="74.3">ETH_RADIO_TX_P</text>
<text x="129.1" y="73.4">5</text>
<text x="129.1" y="75.9">6</text>
<text x="162.1" y="75.9">7</text>
<text x="162.1" y="73.4">8</text>
<text x="174.1" y="74.3">ETH_RADIO_TX_POSTMAG_P</text>
<text x="174.1" y="76.8">ETH_RADIO_TX_POSTMAG_N</text>
<text x="40.2" y="80.4">1</text>
<text x="46.5" y="78.7">ETH_SPARE_RX_POSTMAG_N</text>
<text x="46.5" y="81.3">ETH_SPARE_RX_POSTMAG_P</text>
<text x="129.1" y="81">3</text>
<text x="129.1" y="83.6">4</text>
<text x="161.6" y="81">10</text>
<text x="162.1" y="83.6">9</text>
<text x="10.4" y="85.6">B</text>
<text x="231.5" y="85.1">PORT_VBUS_5</text>
<text x="239" y="87.6">USB5-</text>
<text x="254.2" y="84.2">1</text>
<text x="254.2" y="86.7">2</text>
<text x="254.2" y="89.3">3</text>
<text x="420.2" y="85.6">B</text>
<text x="238.6" y="90.2">USB5+</text>
<text x="254.2" y="91.8">4</text>
<text x="345.6" y="93.7">1</text>
<text x="354.5" y="93.7">2</text>
<text x="345.6" y="96.3">3</text>
<text x="345.6" y="98.8">5</text>
<text x="345.6" y="101.3">7</text>
<text x="354.5" y="96.3">4</text>
<text x="354.5" y="98.8">6</text>
<text x="354.5" y="101.3">8</text>
<text x="37" y="105.2">1</text>
<text x="37" y="107.7">2</text>
<text x="104.3" y="107.3">ETH_SPARE_RX_P</text>
<text x="131" y="106.4">1</text>
<text x="163.5" y="106.4">12</text>
<text x="176" y="107.3">ETH_SPARE_RX_POSTMAG_P</text>
<text x="345.1" y="106.4">11</text>
<text x="345.6" y="103.9">9</text>
<text x="354" y="103.9">10</text>
<text x="354" y="106.4">12</text>
<text x="37" y="110.2">3</text>
<text x="37" y="112.8">4</text>
<text x="42.1" y="108.6">CAM1_D0_N</text>
<text x="42.1" y="111.1">CAM1_D0_P</text>
<text x="104.2" y="109.9">ETH_SPARE_RX_N</text>
<text x="104.5" y="112.4">ETH_SPARE_TX_P</text>
<text x="131" y="109">2</text>
<text x="131" y="111.5">5</text>
<text x="163.5" y="109">11</text>
<text x="164" y="111.5">8</text>
<text x="176" y="112.4">ETH_SPARE_TX_POSTMAG_P</text>
<text x="176" y="109.9">ETH_SPARE_RX_POSTMAG_N</text>
<text x="345.1" y="109">13</text>
<text x="345.1" y="111.5">15</text>
<text x="354" y="109">14</text>
<text x="354" y="111.5">16</text>
<text x="37" y="115.3">5</text>
<text x="37" y="117.9">6</text>
<text x="42.1" y="118.7">CAM1_D1_P</text>
<text x="42.1" y="116.2">CAM1_D1_N</text>
<text x="104.4" y="114.9">ETH_SPARE_TX_N</text>
<text x="131" y="119.1">3</text>
<text x="131" y="114">6</text>
<text x="163.5" y="119.1">10</text>
<text x="164" y="114">7</text>
<text x="176" y="114.9">ETH_SPARE_TX_POSTMAG_N</text>
<text x="345.1" y="114">17</text>
<text x="345.1" y="116.6">19</text>
<text x="345.1" y="119.1">21</text>
<text x="354" y="114">18</text>
<text x="354" y="116.6">20</text>
<text x="354" y="119.1">22</text>
<text x="37" y="120.4">7</text>
<text x="37" y="122.9">8</text>
<text x="37" y="125.5">9</text>
<text x="42.1" y="123.8">CAM1_C_N</text>
<text x="131" y="121.7">4</text>
<text x="164" y="121.7">9</text>
<text x="345.1" y="121.7">23</text>
<text x="345.1" y="124.2">25</text>
<text x="354" y="121.7">24</text>
<text x="354" y="124.2">26</text>
<text x="36.5" y="128">10</text>
<text x="36.5" y="130.6">11</text>
<text x="41.4" y="131.4">CAM1_D2_N</text>
<text x="42.1" y="126.4">CAM1_C_P</text>
<text x="345.1" y="126.7">27</text>
<text x="345.1" y="129.3">29</text>
<text x="345.1" y="131.8">31</text>
<text x="354" y="126.7">28</text>
<text x="354" y="129.3">30</text>
<text x="354" y="131.8">32</text>
<text x="10.4" y="135.6">C</text>
<text x="36.5" y="133.1">12</text>
<text x="36.5" y="135.6">13</text>
<text x="41.4" y="134">CAM1_D2_P</text>
<text x="239.5" y="136.5">GPS1_TX</text>
<text x="257.3" y="133.1">1</text>
<text x="257.3" y="135.6">2</text>
<text x="345.1" y="134.4">33</text>
<text x="345.1" y="136.9">35</text>
<text x="354" y="134.4">34</text>
<text x="354" y="136.9">36</text>
<text x="420.2" y="135.6">C</text>
<text x="36.5" y="138.2">14</text>
<text x="36.5" y="140.7">15</text>
<text x="36.5" y="143.3">16</text>
<text x="41.4" y="139.1">CAM1_D3_N</text>
<text x="41.4" y="141.6">CAM1_D3_P</text>
<text x="239.9" y="139.1">GPS1_RX</text>
<text x="257.3" y="138.2">3</text>
<text x="257.3" y="140.7">4</text>
<text x="257.3" y="143.3">5</text>
<text x="345.1" y="139.4">37</text>
<text x="345.1" y="142">39</text>
<text x="354" y="139.4">38</text>
<text x="354" y="142">40</text>
<text x="36.5" y="145.8">17</text>
<text x="36.5" y="148.3">18</text>
<text x="41.4" y="146.7">CAM_GPIO</text>
<text x="196.6" y="149.2">SAFETY_SWITCH_LED_OUT</text>
<text x="226.5" y="146.3">100 SAFETY_SWITCH_IN</text>
<text x="257.3" y="145.8">6</text>
<text x="257.3" y="148.3">7</text>
<text x="36.5" y="150.9">19</text>
<text x="36.5" y="153.4">20</text>
<text x="36.5" y="156">21</text>
<text x="42.1" y="154.3">CAM_SCL0</text>
<text x="236.2" y="154.3">BUZZER_OUT</text>
<text x="236.4" y="151.8">SAFETY_VDD</text>
<text x="256.8" y="156">10</text>
<text x="257.3" y="150.9">8</text>
<text x="257.3" y="153.4">9</text>
<text x="36.5" y="158.5">22</text>
<text x="42.1" y="156.8">CAM_SDA0</text>
<text x="143.7" y="168">1</text>
<text x="143.7" y="170.6">2</text>
<text x="143.7" y="173.1">3</text>
<text x="154.5" y="174">ETH_RADIO_RX_POSTMAG_P</text>
<text x="143.7" y="175.6">4</text>
<text x="143.7" y="178.2">5</text>
<text x="154.5" y="176.5">ETH_RADIO_RX_POSTMAG_N</text>
<text x="154.5" y="179.1">ETH_RADIO_TX_POSTMAG_P</text>
<text x="10.4" y="185.6">D</text>
<text x="52.5" y="182.7" transform="rotate(-90 52.5 182.7)">2</text>
<text x="55" y="182.7" transform="rotate(-90 55 182.7)">1</text>
<text x="83.6" y="183.4" transform="rotate(-90 83.6 183.4)">4</text>
<text x="86.1" y="183.4" transform="rotate(-90 86.1 183.4)">3</text>
<text x="88.6" y="183.4" transform="rotate(-90 88.6 183.4)">2</text>
<text x="91.2" y="183.4" transform="rotate(-90 91.2 183.4)">1</text>
<text x="143.7" y="180.7">6</text>
<text x="154.5" y="181.6">ETH_RADIO_TX_POSTMAG_N</text>
<text x="360.8" y="182">1</text>
<text x="360.8" y="184.5">2</text>
<text x="420.2" y="185.6">D</text>
<text x="360.8" y="187.1">3</text>
<text x="360.8" y="189.6">4</text>
<text x="360.8" y="192.2">5</text>
<text x="271.9" y="202.9">1</text>
<text x="185.2" y="209.5">TELEM1_TX</text>
<text x="204" y="206.1">1</text>
<text x="204" y="208.7">2</text>
<text x="242.4" y="208.9">SPI5_MISO_EXTERNAL1</text>
<text x="243.3" y="206.4">SPI5_SCK_EXTERNAL1</text>
<text x="271.9" y="205.5">2</text>
<text x="271.9" y="208">3</text>
<text x="45.9" y="211.8">1</text>
<text x="45.9" y="214.4">2</text>
<text x="56" y="212.7">IRID_RX_OUT_3.3</text>
<text x="184.6" y="214.6">TELEM1_CTS</text>
<text x="185.5" y="212.1">TELEM1_RX</text>
<text x="204" y="211.2">3</text>
<text x="204" y="213.7">4</text>
<text x="242.5" y="211.5">SPI5_MOSI_EXTERNAL1</text>
<text x="243.6" y="214">SPI5_CS1_EXTERNAL1</text>
<text x="271.9" y="210.6">4</text>
<text x="271.9" y="213.1">5</text>
<text x="271.9" y="215.6">6</text>
<text x="45.9" y="216.9">3</text>
<text x="45.9" y="219.5">4</text>
<text x="45.9" y="222">5</text>
<text x="56" y="220.3">IRID_NA_3.3</text>
<text x="184.5" y="217.2">TELEM1_RTS</text>
<text x="204" y="216.3">5</text>
<text x="204" y="218.8">6</text>
<text x="243.6" y="216.5">SPI5_CS2_EXTERNAL1</text>
<text x="271.9" y="218.2">7</text>
<text x="347.9" y="218.4">RC_INPUT</text>
<text x="362.1" y="217.6">1</text>
<text x="362.1" y="220.1">2</text>
<text x="45.9" y="224.5">6</text>
<text x="45.9" y="227.1">7</text>
<text x="56" y="222.9">IRID_RING_3.3</text>
<text x="56" y="225.4">IRID_TX_IN_3.3</text>
<text x="56" y="228">IRID_ON_OFF_3.3</text>
<text x="362.1" y="222.6">3</text>
<text x="45.9" y="229.6">8</text>
<text x="45.9" y="232.2">9</text>
<text x="10.4" y="235.6">E</text>
<text x="45.4" y="234.7">10</text>
<text x="203.4" y="235.3">1</text>
<text x="203.4" y="237.9">2</text>
<text x="420.2" y="235.6">E</text>
<text x="203.4" y="240.4">3</text>
<text x="203.4" y="243">4</text>
<text x="35" y="269">1</text>
<text x="85" y="269">2</text>
<text x="135" y="269">3</text>
<text x="185" y="269">4</text>
<text x="235" y="269">5</text>
<text x="285" y="269">6</text>
<text x="335" y="269">7</text>
<text x="385" y="269">8</text>
</g>
<g font-size="1.8" fill="#008484">
<text x="33.5" y="22.5">J7</text>
<text x="90.8" y="21.8">J13</text>
<text x="29.2" y="24.8">Conn_01x03</text>
<text x="87" y="24.2">Conn_01x03</text>
<text x="260.1" y="33.9">J21</text>
<text x="37.5" y="40">GND</text>
<text x="94.7" y="38.7">GND</text>
<text x="260.5" y="36.2">Conn_01x04</text>
<text x="248.4" y="43.8">GND</text>
<text x="260.1" y="50.4">J22</text>
<text x="260.5" y="52.7">Conn_01x04</text>
<text x="248.4" y="60.3">GND</text>
<text x="133.1" y="69.2">RD+</text>
<text x="133.1" y="71.8">RD-</text>
<text x="155.5" y="69.2">RX+</text>
<text x="156" y="71.8">RX-</text>
<text x="260.1" y="67.6">J23</text>
<text x="260.5" y="69.9">Conn_01x04</text>
<text x="133.1" y="74.3">TD+</text>
<text x="133.1" y="76.8">TD-</text>
<text x="155.7" y="74.3">TX+</text>
<text x="156.2" y="76.8">TX-</text>
<text x="133.1" y="81.9">RDCT</text>
<text x="154.2" y="81.9">RXCT</text>
<text x="174.1" y="79.2">R3</text>
<text x="174.3" y="81.6">75</text>
<text x="248.4" y="78.7">GND</text>
<text x="334.8" y="83.3">+VDD_SERVO</text>
<text x="354.5" y="83.3">+VDD_SERVO</text>
<text x="34.3" y="84.4">Conn_01x04</text>
<text x="38.6" y="86.7">J9</text>
<text x="117.4" y="88.4">C1</text>
<text x="123.8" y="88.4">C3</text>
<text x="133.1" y="84.5">TDCT</text>
<text x="154.4" y="84.5">TXCT</text>
<text x="186.6" y="89.1">C5</text>
<text x="260.1" y="87.9">J24</text>
<text x="349" y="89.2">J15</text>
<text x="117.6" y="90.7">0.1uF</text>
<text x="124" y="90.7">0.1uF</text>
<text x="187" y="91.4">1000pF</text>
<text x="260.5" y="90.2">Conn_01x04</text>
<text x="345.6" y="91.5">5015714007</text>
<text x="35.4" y="100.6">J8</text>
<text x="112.5" y="97.8">GND</text>
<text x="118.8" y="97.8">GND</text>
<text x="181.7" y="98.4">GND</text>
<text x="247.7" y="97.8">GND</text>
<text x="31.1" y="102.9">Conn_01x22</text>
<text x="135" y="107.3">RD+</text>
<text x="157.4" y="107.3">RX+</text>
<text x="135" y="109.9">RD-</text>
<text x="135" y="112.4">TD+</text>
<text x="157.6" y="112.4">TX+</text>
<text x="157.9" y="109.9">RX-</text>
<text x="135" y="114.9">TD-</text>
<text x="158.1" y="114.9">TX-</text>
<text x="176" y="117.3">R4</text>
<text x="176.2" y="119.7">75</text>
<text x="391.3" y="117.6">+VDD_5V_PERIPH</text>
<text x="135" y="120">RDCT</text>
<text x="135" y="122.6">TDCT</text>
<text x="156.1" y="120">RXCT</text>
<text x="156.3" y="122.6">TXCT</text>
<text x="119.3" y="126.5">C2</text>
<text x="119.5" y="128.8">0.1uF</text>
<text x="125.7" y="126.5">C4</text>
<text x="125.9" y="128.8">0.1uF</text>
<text x="188.5" y="127.2">C6</text>
<text x="188.9" y="129.5">1000pF</text>
<text x="239" y="128.4">+VDD_5V_PERIPH</text>
<text x="114.4" y="135.9">GND</text>
<text x="120.7" y="135.9">GND</text>
<text x="183.6" y="136.5">GND</text>
<text x="226.3" y="144">R19</text>
<text x="263.3" y="144.4">J20</text>
<text x="263.7" y="146.7">Conn_01x10</text>
<text x="67" y="153.1">3V3_SYS</text>
<text x="336" y="151.1">GND</text>
<text x="360.1" y="151.8">GND</text>
<text x="58.4" y="156.9">GND</text>
<text x="140.9" y="164" transform="rotate(-90 140.9 164)">504050-0691</text>
<text x="148.6" y="162">+BATT</text>
<text x="248.4" y="164.5">GND</text>
<text x="54" y="173.5">+5V</text>
<text x="93.4" y="173.5">+BATT</text>
<text x="138.4" y="168.6" transform="rotate(-90 138.4 168.6)">J14</text>
<text x="57.6" y="182.9">J11</text>
<text x="57.9" y="185.2">Conn_01x02</text>
<text x="71.2" y="184.8">GND</text>
<text x="93.8" y="183.5">J12</text>
<text x="94.1" y="185.8">Conn_01x04</text>
<text x="41.4" y="186.1">GND</text>
<text x="149.9" y="189.9">GND</text>
<text x="366.8" y="186.9">J19</text>
<text x="367.2" y="189.3">Conn_01x05</text>
<text x="257.4" y="196.3">+VDD_5V_PERIPH</text>
<text x="190.1" y="199.5">+VDD_5V_PERIPH</text>
<text x="355" y="200.7">GND</text>
<text x="40.4" y="209.6">0532617010</text>
<text x="43.8" y="207.3">J10</text>
<text x="210" y="212.3">J18</text>
<text x="210.3" y="214.7">Conn_01x06</text>
<text x="277.9" y="210.4">J25</text>
<text x="278.3" y="212.8">Conn_01x07</text>
<text x="336" y="210.9">+VDD_5V_RADIO</text>
<text x="368.1" y="220">J16</text>
<text x="78.2" y="224.3">+5V</text>
<text x="197.6" y="225.4">GND</text>
<text x="264.9" y="226.1">GND</text>
<text x="368.4" y="222.3">Conn_01x03</text>
<text x="186.3" y="229.3">+VDD_5V_PERIPH</text>
<text x="355" y="229.9">GND</text>
<text x="209.3" y="239">J17</text>
<text x="52.8" y="244.5">GND</text>
<text x="209.7" y="241.3">Conn_01x04</text>
<text x="194.4" y="252.1">GND</text>
</g>
<g font-size="1.8" fill="#0000c2">
<text x="127.6" y="26.4">V/I SENSE</text>
<text x="258.4" y="24.5">USB</text>
<text x="52.1" y="67.7">SPARE ETH</text>
<text x="340.4" y="69">PIXC4 HD CONNECTOR</text>
<text x="330.2" y="75.3">FMU CHANNELS ARE DSHOT COMPATIBLE</text>
<text x="22.9" y="129.9">MIPI CAM</text>
<text x="259.1" y="128.7">GPS/COMPASS/SAFETY</text>
<text x="353.1" y="177.5">DSHOT PWM OUT</text>
<text x="62.9" y="192.2">SPARE POWER</text>
<text x="153.7" y="194.7">TO RADIO</text>
<text x="55.9" y="206.8">IRIDIUM</text>
<text x="211.5" y="206.1">TELEM1</text>
<text x="281.3" y="208">SPI</text>
<text x="352.4" y="204.9">RADIO IN</text>
<text x="211.5" y="236">CAN2</text>
</g>
</svg>
